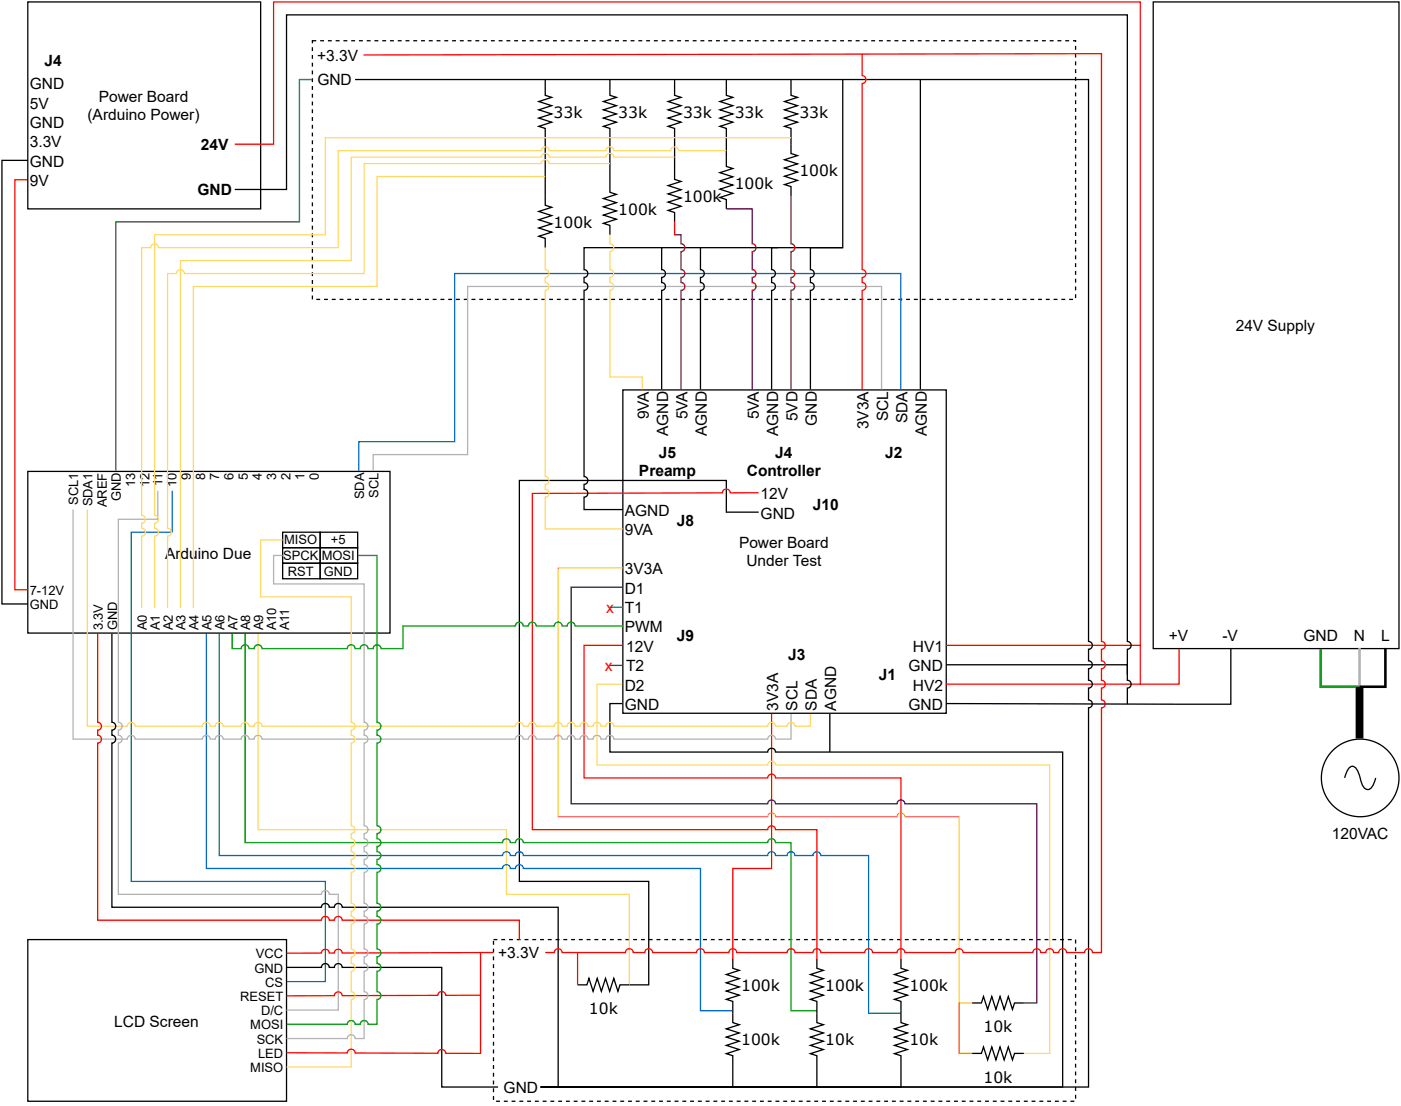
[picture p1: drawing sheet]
<svg xmlns="http://www.w3.org/2000/svg" width="275mm" height="217mm" viewBox="0 0 275 217" stroke-linecap="round" stroke-linejoin="round" font-family="sans-serif">
<path d="M122.2 76.5h63.4v63.4h-63.4z" fill="none" stroke="#000" stroke-width=".25"/>
<path d="M259.1 127.1v7.6h7.6" fill="none" stroke="#090" stroke-width=".51"/>
<path d="M119.6 119.1h2.6" fill="none" stroke="#06c" stroke-width=".25"/>
<path d="M96.8 184.4h114.2v31.7h-114.2z" fill="#fff"/>
<path d="M98.3 184.2h.8v.3h-.8zM99.9 184.2h.7v.3h-.7zM101.4 184.2h.7v.3h-.7zM102.9 184.2h.8v.3h-.8zM104.4 184.2h.8v.3h-.8zM105.9 184.2h.8v.3h-.8zM107.5 184.2h.7v.3h-.7zM109 184.2h.7v.3h-.7zM110.5 184.2h.8v.3h-.8zM112 184.2h.8v.3h-.8zM113.6 184.2h.7v.3h-.7zM115.1 184.2h.7v.3h-.7zM116.6 184.2h.8v.3h-.8zM118.1 184.2h.8v.3h-.8zM119.6 184.2h.8v.3h-.8zM121.2 184.2h.7v.3h-.7zM122.7 184.2h.8v.3h-.8zM124.2 184.2h.8v.3h-.8zM125.7 184.2h.8v.3h-.8zM127.3 184.2h.7v.3h-.7zM128.8 184.2h.7v.3h-.7zM130.3 184.2h.8v.3h-.8zM131.8 184.2h.8v.3h-.8zM133.3 184.2h.8v.3h-.8zM134.9 184.2h.7v.3h-.7zM136.4 184.2h.8v.3h-.8zM137.9 184.2h.8v.3h-.8zM139.4 184.2h.8v.3h-.8zM141 184.2h.7v.3h-.7zM142.5 184.2h.7v.3h-.7zM144 184.2h.8v.3h-.8zM145.5 184.2h.8v.3h-.8zM147 184.2h.8v.3h-.8zM148.6 184.2h.7v.3h-.7zM150.1 184.2h.8v.3h-.8zM151.6 184.2h.8v.3h-.8zM153.1 184.2h.8v.3h-.8zM154.7 184.2h.7v.3h-.7zM156.2 184.2h.7v.3h-.7zM157.7 184.2h.8v.3h-.8zM159.2 184.2h.8v.3h-.8zM160.8 184.2h.7v.3h-.7zM162.3 184.2h.7v.3h-.7zM163.8 184.2h.8v.3h-.8zM165.3 184.2h.8v.3h-.8zM166.8 184.2h.8v.3h-.8zM168.4 184.2h.7v.3h-.7zM169.9 184.2h.7v.3h-.7zM171.4 184.2h.8v.3h-.8zM172.9 184.2h.8v.3h-.8zM174.5 184.2h.7v.3h-.7zM176 184.2h.7v.3h-.7zM177.5 184.2h.8v.3h-.8zM179 184.2h.8v.3h-.8zM180.5 184.2h.8v.3h-.8zM182.1 184.2h.7v.3h-.7zM183.6 184.2h.8v.3h-.8zM185.1 184.2h.8v.3h-.8zM186.6 184.2h.8v.3h-.8zM188.2 184.2h.7v.3h-.7zM189.7 184.2h.7v.3h-.7zM191.2 184.2h.8v.3h-.8zM192.7 184.2h.8v.3h-.8zM194.2 184.2h.8v.3h-.8zM195.8 184.2h.7v.3h-.7zM197.3 184.2h.8v.3h-.8zM198.8 184.2h.8v.3h-.8zM200.3 184.2h.8v.3h-.8zM201.9 184.2h.7v.3h-.7zM203.4 184.2h.7v.3h-.7zM204.9 184.2h.8v.3h-.8zM206.4 184.2h.8v.3h-.8zM208 184.2h.7v.3h-.7zM209.5 184.2h.7v.3h-.7zM210.9 184.4h.2v.7h-.2zM210.9 185.9h.2v.7h-.2zM210.9 187.4h.2v.8h-.2zM210.9 188.9h.2v.8h-.2zM210.9 190.4h.2v.8h-.2zM210.9 192h.2v.7h-.2zM210.9 193.5h.2v.7h-.2zM210.9 195h.2v.8h-.2zM210.9 196.5h.2v.8h-.2zM210.9 198.1h.2v.7h-.2zM210.9 199.6h.2v.7h-.2zM210.9 201.1h.2v.8h-.2zM210.9 202.6h.2v.8h-.2zM210.9 204.1h.2v.8h-.2zM210.9 205.7h.2v.7h-.2zM210.9 207.2h.2v.8h-.2zM210.9 208.7h.2v.8h-.2zM210.9 210.2h.2v.8h-.2zM210.9 211.8h.2v.7h-.2zM210.9 213.3h.2v.7h-.2zM210.9 214.8h.2v.8h-.2zM210 215.9h.7v.3h-.7zM208.5 215.9h.7v.3h-.7zM206.9 215.9h.8v.3h-.8zM205.4 215.9h.8v.3h-.8zM203.9 215.9h.8v.3h-.8zM202.4 215.9h.7v.3h-.7zM200.8 215.9h.8v.3h-.8zM199.3 215.9h.8v.3h-.8zM197.8 215.9h.8v.3h-.8zM196.3 215.9h.7v.3h-.7zM194.8 215.9h.7v.3h-.7zM193.2 215.9h.8v.3h-.8zM191.7 215.9h.8v.3h-.8zM190.2 215.9h.7v.3h-.7zM188.7 215.9h.7v.3h-.7zM187.1 215.9h.8v.3h-.8zM185.6 215.9h.8v.3h-.8zM184.1 215.9h.8v.3h-.8zM182.6 215.9h.7v.3h-.7zM181.1 215.9h.7v.3h-.7zM179.5 215.9h.8v.3h-.8zM178 215.9h.8v.3h-.8zM176.5 215.9h.7v.3h-.7zM175 215.9h.7v.3h-.7zM173.4 215.9h.8v.3h-.8zM171.9 215.9h.8v.3h-.8zM170.4 215.9h.8v.3h-.8zM168.9 215.9h.7v.3h-.7zM167.3 215.9h.8v.3h-.8zM165.8 215.9h.8v.3h-.8zM164.3 215.9h.8v.3h-.8zM162.8 215.9h.7v.3h-.7zM161.3 215.9h.7v.3h-.7zM159.7 215.9h.8v.3h-.8zM158.2 215.9h.8v.3h-.8zM156.7 215.9h.8v.3h-.8zM155.2 215.9h.7v.3h-.7zM153.6 215.9h.8v.3h-.8zM152.1 215.9h.8v.3h-.8zM150.6 215.9h.8v.3h-.8zM149.1 215.9h.7v.3h-.7zM147.6 215.9h.7v.3h-.7zM146 215.9h.8v.3h-.8zM144.5 215.9h.8v.3h-.8zM143 215.9h.8v.3h-.8zM141.5 215.9h.7v.3h-.7zM139.9 215.9h.8v.3h-.8zM138.4 215.9h.8v.3h-.8zM136.9 215.9h.8v.3h-.8zM135.4 215.9h.7v.3h-.7zM133.9 215.9h.7v.3h-.7zM132.3 215.9h.8v.3h-.8zM130.8 215.9h.8v.3h-.8zM129.3 215.9h.7v.3h-.7zM127.8 215.9h.7v.3h-.7zM126.2 215.9h.8v.3h-.8zM124.7 215.9h.8v.3h-.8zM123.2 215.9h.8v.3h-.8zM121.7 215.9h.7v.3h-.7zM120.2 215.9h.7v.3h-.7zM118.6 215.9h.8v.3h-.8zM117.1 215.9h.8v.3h-.8zM115.6 215.9h.7v.3h-.7zM114.1 215.9h.7v.3h-.7zM112.5 215.9h.8v.3h-.8zM111 215.9h.8v.3h-.8zM109.5 215.9h.8v.3h-.8zM108 215.9h.7v.3h-.7zM106.4 215.9h.8v.3h-.8zM104.9 215.9h.8v.3h-.8zM103.4 215.9h.8v.3h-.8zM101.9 215.9h.7v.3h-.7zM100.4 215.9h.7v.3h-.7zM98.8 215.9h.8v.3h-.8zM97.3 215.9h.8v.3h-.8zM96.7 215.1h.2v.7h-.2zM96.7 213.5h.2v.8h-.2zM96.7 212h.2v.8h-.2zM96.7 210.5h.2v.7h-.2zM96.7 209h.2v.7h-.2zM96.7 207.4h.2v.8h-.2zM96.7 205.9h.2v.8h-.2zM96.7 204.4h.2v.8h-.2zM96.7 202.9h.2v.7h-.2zM96.7 201.4h.2v.7h-.2zM96.7 199.8h.2v.8h-.2zM96.7 198.3h.2v.8h-.2zM96.7 196.8h.2v.7h-.2zM96.7 195.3h.2v.7h-.2zM96.7 193.7h.2v.8h-.2zM96.7 192.2h.2v.8h-.2zM96.7 190.7h.2v.8h-.2zM96.7 189.2h.2v.7h-.2zM96.7 187.6h.2v.8h-.2zM96.7 186.1h.2v.8h-.2zM96.7 184.6h.2v.8h-.2zM96.8 184.2h.8v.3h-.8z" fill="#000"/>
<path d="M148.8 100.5h-6.3v-6.2h-40.6v78.6h25.4v20.3h-3.8M162.8 140.1v7.5" fill="none" stroke="#000" stroke-width=".25"/>
<path d="M148.8 96.7h-5.6a.76 .76 0 0 0-.7-.7 .76 .76 0 0 0-.8 .7l-37.3 .1v66h46.2a.76 .76 0 0 1 .8-.8 .76 .76 0 0 1 .7 .8h8.1v25.4M122.3 126.6h-7.7v26h36a.76 .76 0 0 1 .8-.7 .76 .76 0 0 1 .7 .7h24.6v35.6M151.4 140.1v30.3h-7.6v17.8" fill="none" stroke="#f00" stroke-width=".25"/>
<path d="M50.6 124.3v38.5h48.7v12.7h24.2v17.7" fill="none" stroke="#ffd966" stroke-width=".25"/>
<path d="M48.1 124.3v41h50.5a.76 .76 0 0 1 .7-.7 .76 .76 0 0 1 .8 .7h1a.76 .76 0 0 1 .8-.7 .76 .76 0 0 1 .7 .7h48a.76 .76 0 0 1 .8-.7 .76 .76 0 0 1 .7 .7h3.1v33h5" fill="none" stroke="#090" stroke-width=".25"/>
<path d="M40.5 124.3v46.1h58.1a.76 .76 0 0 1 .7-.7 .76 .76 0 0 1 .8 .7h1a.76 .76 0 0 1 .8-.7 .76 .76 0 0 1 .7 .7h34.8v27.9h6.4M43 124.3v43.6h55.6a.76 .76 0 0 1 .7-.8 .76 .76 0 0 1 .8 .8h1a.76 .76 0 0 1 .8-.8 .76 .76 0 0 1 .7 .8h48a.76 .76 0 0 1 .8-.8 .76 .76 0 0 1 .7 .8h2.3a.76 .76 0 0 1 .8-.8 .76 .76 0 0 1 .7 .8h3.6a.76 .76 0 0 1 .7-.8 .76 .76 0 0 1 .8 .8h9.4v30.9h6.3" fill="none" stroke="#06c" stroke-width=".25"/>
<path d="M122.2 115.2h-10.2v42.5h38.6a.76 .76 0 0 1 .8-.7 .76 .76 0 0 1 .7 .7h23.9a.76 .76 0 0 1 .7-.7 .76 .76 0 0 1 .8 .7h25.9v39.1h-2.6" fill="none" stroke="#306" stroke-width=".25"/>
<path d="M122.2 111.4h-12.7v48.8h41.1a.76 .76 0 0 1 .8-.7 .76 .76 0 0 1 .7 .7h23.9a.76 .76 0 0 1 .7-.7 .76 .76 0 0 1 .8 .7h10.7v46.5h2.5" fill="none" stroke="#f93" stroke-width=".25"/>
<path d="M5.5 92.5h71v31.7h-71z" fill="#fff"/>
<path d="M5.5 92.5h71v31.7h-71z" fill="none" stroke="#000" stroke-width=".25"/>
<path d="M122.1 134.2h-5v15.9h33.5a.76 .76 0 0 1 .8-.7 .76 .76 0 0 1 .7 .7h53.8v56.6h-5.1" fill="none" stroke="#ffd966" stroke-width=".25"/>
<path d="M33.7 96.3v8.1h-7.9v68.5h38v19.7h-7.6" fill="none" stroke="#06c" stroke-width=".25"/>
<path d="M5.5 35.3h-2.6v80.4h2.6M185.6 126.6h38.1v7.8M231.3 127.3v6.9h-45.7" fill="none" stroke="#f00" stroke-width=".25"/>
<path d="M226.2 .4h48.2v126.9h-48.2z" fill="#fff"/>
<path d="M226.2 .4h48.2v126.9h-48.2z" fill="none" stroke="#000" stroke-width=".25"/>
<circle cx="266.8" cy="152.6" r="7.6" fill="#fff"/>
<g fill="none" stroke="#000" stroke-width=".25">
<path d="M241.4 127.3v10.9l-55.8-.2M263.8 152.6l.2-.7a2.02 2.02 0 0 1 1.3-1.6 1.7 1.7 0 0 1 1.3 1.6l.2 .7a3.1 3.1 0 0 0 1.2 2.3 1.11 1.11 0 0 0 1.4-1l.5-1.3"/>
<circle cx="266.8" cy="152.6" r="7.6"/>
</g>
<path d="M266.7 127.1v7.6" fill="none" stroke="#b3b3b3" stroke-width=".51"/>
<path d="M271.8 127.1v7.6h-5.1" fill="none" stroke="#000" stroke-width=".51"/>
<path d="M5.5 184.4h50.7v31.7h-50.7z" fill="#fff"/>
<path d="M122.1 138h-2.5v9.6h31a.76 .76 0 0 1 .8-.8 .76 .76 0 0 1 .7 .8h56.4v65.7h-102.4M5.5 184.4h50.7v31.7h-50.7z" fill="none" stroke="#000" stroke-width=".25"/>
<path d="M266.7 134.7v10.2" fill="none" stroke="#000" stroke-width="1.5" stroke-linecap="butt"/>
<path d="M5.5 .4h45.6v40.6h-45.6z" fill="#fff"/>
<path d="M5.5 .4h45.6v40.6h-45.6zM5.5 31.5h-5.1v87h5.1M46.1 37.2h10.1v-34.3h164.9v123a.76 .76 0 0 1 .8 .7 .76 .76 0 0 1-.8 .8v6.1a.76 .76 0 0 1 .8 .7 .76 .76 0 0 1-.8 .8v3.2M55.4 104.4h7.4v3.1h-7.4zM55.4 107.5h7.4v3h-7.4zM55.4 110.5h7.4v3.1h-7.4zM62.8 107.5h7.4v3h-7.4zM62.8 104.4h7.4v3.1h-7.4zM62.8 110.5h7.4v3.1h-7.4zM21.9 124.3v17.4a.76 .76 0 0 1 .8 .8 .76 .76 0 0 1-.8 .7v1.1a.76 .76 0 0 1 .8 .7 .76 .76 0 0 1-.8 .8v32.2h41.2a.76 .76 0 0 1 .7-.7 .76 .76 0 0 1 .8 .7h1a.76 .76 0 0 1 .8-.7 .76 .76 0 0 1 .7 .7h42.4v35.3h-3.4h37.7v-6.2l-1.3-.4 2.5-.8-2.5-.8 2.5-.8-2.5-.8 2.5-.8-2.5-.8 2.5-.9-1.2-.4v-4.1l-1.3-.4 2.5-.8-2.5-.8 2.5-.9-2.5-.8 2.5-.8-2.5-.8 2.5-.8-1.2-.4v-1.8M185.6 130.4h35.5v1.9M56.2 189.8h6.9a.76 .76 0 0 1 .7-.7 .76 .76 0 0 1 .8 .7h1a.76 .76 0 0 1 .8-.7 .76 .76 0 0 1 .7 .7h19.6v23.5h11" fill="none" stroke="#000" stroke-width=".25"/>
<path d="M46.1 28.3h7.6v-27.9h170v126.3M19.2 124.3v17.4a.76 .76 0 0 1 .7 .8 .76 .76 0 0 1-.7 .7v1.1a.76 .76 0 0 1 .7 .7 .76 .76 0 0 1-.7 .8v34.7h43.9a.76 .76 0 0 1 .7-.7 .76 .76 0 0 1 .8 .7h1a.76 .76 0 0 1 .8-.7 .76 .76 0 0 1 .7 .7h34.8v3.9M94.3 195.3h-6.9a.76 .76 0 0 0-.7-.8 .76 .76 0 0 0-.8 .8l-18.8 .1a.76 .76 0 0 0-.7-.8 .76 .76 0 0 0-.8 .8h-9.4M94.3 186.9v19.8h-6.9a.76 .76 0 0 0-.7-.8 .76 .76 0 0 0-.8 .8l-16.2-.1a.76 .76 0 0 0-.8-.7 .76 .76 0 0 0-.8 .7h-11.9M96.8 186.9l-29.7 .1a.76 .76 0 0 0-.7-.8 .76 .76 0 0 0-.8 .8h-1a.76 .76 0 0 0-.8-.7 .76 .76 0 0 0-.7 .7h-6.9" fill="none" stroke="#f00" stroke-width=".25"/>
<path d="M14.3 100v45h10.7a.76 .76 0 0 1 .8-.7 .76 .76 0 0 1 .7 .7h13.2a.76 .76 0 0 1 .8-.7 .76 .76 0 0 1 .7 .7h1a.76 .76 0 0 1 .8-.7 .76 .76 0 0 1 .8 .7h3.5a.76 .76 0 0 1 .8-.7 .76 .76 0 0 1 .7 .7h1.1a.76 .76 0 0 1 .7-.7 .76 .76 0 0 1 .8 .7h49.7a.76 .76 0 0 1 .8-.7 .76 .76 0 0 1 .7 .7h1.1a.76 .76 0 0 1 .7-.7 .76 .76 0 0 1 .8 .7h3.5a.76 .76 0 0 1 .8-.7 .76 .76 0 0 1 .8 .7h1a.76 .76 0 0 1 .7-.7 .76 .76 0 0 1 .8 .7h1a.76 .76 0 0 1 .8-.7 .76 .76 0 0 1 .7 .7h1a.76 .76 0 0 1 .8-.7 .76 .76 0 0 1 .8 .7h1a.76 .76 0 0 1 .7-.7 .76 .76 0 0 1 .8 .7h30.2a.76 .76 0 0 1 .8-.7 .76 .76 0 0 1 .7 .7h3.1v-4.9M31 96.3v5.6h-7.8v39.8a.76 .76 0 0 1 .8 .8 .76 .76 0 0 1-.8 .7v1.1a.76 .76 0 0 1 .8 .7 .76 .76 0 0 1-.8 .8v29.7h39.9a.76 .76 0 0 1 .7-.8 .76 .76 0 0 1 .8 .8h1.8v22.7h-10.2M55.4 109h-1.7v5.6h17.7v27.1a.76 .76 0 0 1 .8 .8 .76 .76 0 0 1-.8 .7v1.1a.76 .76 0 0 1 .8 .7 .76 .76 0 0 1-.8 .8v16.2a.76 .76 0 0 1 .8 .8 .76 .76 0 0 1-.8 .7v1.1a.76 .76 0 0 1 .8 .7 .76 .76 0 0 1-.8 .8v1a.76 .76 0 0 1 .8 .8 .76 .76 0 0 1-.8 .7v1a.76 .76 0 0 1 .8 .8 .76 .76 0 0 1-.8 .8v6a.76 .76 0 0 1 .8 .8 .76 .76 0 0 1-.8 .8v1a.76 .76 0 0 1 .8 .7 .76 .76 0 0 1-.8 .8v4.9a.76 .76 0 0 1 .8 .8 .76 .76 0 0 1-.8 .7v1.3a.76 .76 0 0 1 .8 .8 .76 .76 0 0 1-.8 .8v4a.76 .76 0 0 1 .8 .7 .76 .76 0 0 1-.8 .8v7.7h-1.7a.76 .76 0 0 0-.8-.8 .76 .76 0 0 0-.8 .8h-11.9" fill="none" stroke="#b3b3b3" stroke-width=".25"/>
<path d="M17.1 100v42.5h7.9a.76 .76 0 0 1 .8-.8 .76 .76 0 0 1 .7 .8h13.2a.76 .76 0 0 1 .8-.8 .76 .76 0 0 1 .7 .8h1a.76 .76 0 0 1 .8-.8 .76 .76 0 0 1 .8 .8h3.5a.76 .76 0 0 1 .8-.8 .76 .76 0 0 1 .7 .8h1.1a.76 .76 0 0 1 .7-.8 .76 .76 0 0 1 .8 .8h49.7a.76 .76 0 0 1 .8-.8 .76 .76 0 0 1 .7 .8h1.1a.76 .76 0 0 1 .7-.8 .76 .76 0 0 1 .8 .8h3.5a.76 .76 0 0 1 .8-.8 .76 .76 0 0 1 .8 .8h1a.76 .76 0 0 1 .7-.8 .76 .76 0 0 1 .8 .8h1a.76 .76 0 0 1 .8-.8 .76 .76 0 0 1 .7 .8h1a.76 .76 0 0 1 .8-.8 .76 .76 0 0 1 .8 .8h1a.76 .76 0 0 1 .7-.8 .76 .76 0 0 1 .8 .8h30.2a.76 .76 0 0 1 .8-.8 .76 .76 0 0 1 .7 .8h2.3a.76 .76 0 0 1 .8-.8 .76 .76 0 0 1 .7 .8h3.1v-2.4M55.4 105.9h-4.3v11.2h17.8v24.6a.76 .76 0 0 1 .7 .8 .76 .76 0 0 1-.7 .7v1.1a.76 .76 0 0 1 .7 .7 .76 .76 0 0 1-.7 .8v16.2a.76 .76 0 0 1 .7 .8 .76 .76 0 0 1-.7 .7v1.1a.76 .76 0 0 1 .7 .7 .76 .76 0 0 1-.7 .8v1a.76 .76 0 0 1 .7 .8 .76 .76 0 0 1-.7 .7v1a.76 .76 0 0 1 .7 .8 .76 .76 0 0 1-.7 .8v6a.76 .76 0 0 1 .7 .8 .76 .76 0 0 1-.7 .8v1a.76 .76 0 0 1 .7 .7 .76 .76 0 0 1-.7 .8v4.9a.76 .76 0 0 1 .7 .8 .76 .76 0 0 1-.7 .7v1.3a.76 .76 0 0 1 .7 .8 .76 .76 0 0 1-.7 .8v4a.76 .76 0 0 1 .7 .7 .76 .76 0 0 1-.7 .8v13.2h-12.7" fill="none" stroke="#ffd966" stroke-width=".25"/>
<path d="M70.2 109h3.8v32.7a.76 .76 0 0 1 .7 .8 .76 .76 0 0 1-.7 .7v1.1a.76 .76 0 0 1 .7 .7 .76 .76 0 0 1-.7 .8v16.2a.76 .76 0 0 1 .7 .8 .76 .76 0 0 1-.7 .7v1.1a.76 .76 0 0 1 .7 .7 .76 .76 0 0 1-.7 .8v1a.76 .76 0 0 1 .7 .8 .76 .76 0 0 1-.7 .7v1a.76 .76 0 0 1 .7 .8 .76 .76 0 0 1-.7 .8v6a.76 .76 0 0 1 .7 .8 .76 .76 0 0 1-.7 .8v1a.76 .76 0 0 1 .7 .7 .76 .76 0 0 1-.7 .8v4.9a.76 .76 0 0 1 .7 .8 .76 .76 0 0 1-.7 .7v1.3a.76 .76 0 0 1 .7 .8 .76 .76 0 0 1-.7 .8v4a.76 .76 0 0 1 .7 .7 .76 .76 0 0 1-.7 .8v4.9h-1.8a.76 .76 0 0 0-.8-.8 .76 .76 0 0 0-.7 .8h-1a.76 .76 0 0 0-.8-.8 .76 .76 0 0 0-.8 .8h-11.9" fill="none" stroke="#090" stroke-width=".25"/>
<path d="M61.3 8h149.7v50.7h-149.7z" fill="#fff"/>
<path d="M62.8 7.9h.8v.2h-.8zM64.3 7.9h.8v.2h-.8zM65.8 7.9h.8v.2h-.8zM67.4 7.9h.7v.2h-.7zM68.9 7.9h.8v.2h-.8zM70.4 7.9h.8v.2h-.8zM71.9 7.9h.8v.2h-.8zM73.5 7.9h.7v.2h-.7zM75 7.9h.7v.2h-.7zM76.5 7.9h.8v.2h-.8zM78 7.9h.8v.2h-.8zM79.6 7.9h.7v.2h-.7zM81.1 7.9h.7v.2h-.7zM82.6 7.9h.8v.2h-.8zM84.1 7.9h.8v.2h-.8zM85.6 7.9h.8v.2h-.8zM87.2 7.9h.7v.2h-.7zM88.7 7.9h.7v.2h-.7zM90.2 7.9h.8v.2h-.8zM91.7 7.9h.8v.2h-.8zM93.3 7.9h.7v.2h-.7zM94.8 7.9h.7v.2h-.7zM96.3 7.9h.8v.2h-.8zM97.8 7.9h.8v.2h-.8zM99.3 7.9h.8v.2h-.8zM100.9 7.9h.7v.2h-.7zM102.4 7.9h.8v.2h-.8zM103.9 7.9h.8v.2h-.8zM105.4 7.9h.8v.2h-.8zM107 7.9h.7v.2h-.7zM108.5 7.9h.7v.2h-.7zM110 7.9h.8v.2h-.8zM111.5 7.9h.8v.2h-.8zM113 7.9h.8v.2h-.8zM114.6 7.9h.7v.2h-.7zM116.1 7.9h.8v.2h-.8zM117.6 7.9h.8v.2h-.8zM119.1 7.9h.8v.2h-.8zM120.7 7.9h.7v.2h-.7zM122.2 7.9h.7v.2h-.7zM123.7 7.9h.8v.2h-.8zM125.2 7.9h.8v.2h-.8zM126.7 7.9h.8v.2h-.8zM128.3 7.9h.7v.2h-.7zM129.8 7.9h.8v.2h-.8zM131.3 7.9h.8v.2h-.8zM132.8 7.9h.8v.2h-.8zM134.4 7.9h.7v.2h-.7zM135.9 7.9h.7v.2h-.7zM137.4 7.9h.8v.2h-.8zM138.9 7.9h.8v.2h-.8zM140.5 7.9h.7v.2h-.7zM142 7.9h.7v.2h-.7zM143.5 7.9h.8v.2h-.8zM145 7.9h.8v.2h-.8zM146.5 7.9h.8v.2h-.8zM148.1 7.9h.7v.2h-.7zM149.6 7.9h.7v.2h-.7zM151.1 7.9h.8v.2h-.8zM152.6 7.9h.8v.2h-.8zM154.2 7.9h.7v.2h-.7zM155.7 7.9h.7v.2h-.7zM157.2 7.9h.8v.2h-.8zM158.7 7.9h.8v.2h-.8zM160.2 7.9h.8v.2h-.8zM161.8 7.9h.7v.2h-.7zM163.3 7.9h.8v.2h-.8zM164.8 7.9h.8v.2h-.8zM166.3 7.9h.8v.2h-.8zM167.9 7.9h.7v.2h-.7zM169.4 7.9h.7v.2h-.7zM170.9 7.9h.8v.2h-.8zM172.4 7.9h.8v.2h-.8zM173.9 7.9h.8v.2h-.8zM175.5 7.9h.7v.2h-.7zM177 7.9h.8v.2h-.8zM178.5 7.9h.8v.2h-.8zM180 7.9h.8v.2h-.8zM181.6 7.9h.7v.2h-.7zM183.1 7.9h.7v.2h-.7zM184.6 7.9h.8v.2h-.8zM186.1 7.9h.8v.2h-.8zM187.6 7.9h.8v.2h-.8zM189.2 7.9h.7v.2h-.7zM190.7 7.9h.8v.2h-.8zM192.2 7.9h.8v.2h-.8zM193.7 7.9h.8v.2h-.8zM195.3 7.9h.7v.2h-.7zM196.8 7.9h.7v.2h-.7zM198.3 7.9h.8v.2h-.8zM199.8 7.9h.8v.2h-.8zM201.4 7.9h.7v.2h-.7zM202.9 7.9h.7v.2h-.7zM204.4 7.9h.8v.2h-.8zM205.9 7.9h.8v.2h-.8zM207.4 7.9h.8v.2h-.8zM209 7.9h.7v.2h-.7zM210.5 7.9h.6v.3h-.2v-.2h.1v.1h-.5zM210.9 9h.2v.8h-.2zM210.9 10.5h.2v.8h-.2zM210.9 12.1h.2v.7h-.2zM210.9 13.6h.2v.7h-.2zM210.9 15.1h.2v.8h-.2zM210.9 16.6h.2v.8h-.2zM210.9 18.1h.2v.8h-.2zM210.9 19.7h.2v.7h-.2zM210.9 21.2h.2v.7h-.2zM210.9 22.7h.2v.8h-.2zM210.9 24.2h.2v.8h-.2zM210.9 25.8h.2v.7h-.2zM210.9 27.3h.2v.7h-.2zM210.9 28.8h.2v.8h-.2zM210.9 30.3h.2v.8h-.2zM210.9 31.8h.2v.8h-.2zM210.9 33.4h.2v.7h-.2zM210.9 34.9h.2v.8h-.2zM210.9 36.4h.2v.8h-.2zM210.9 37.9h.2v.8h-.2zM210.9 39.5h.2v.7h-.2zM210.9 41h.2v.7h-.2zM210.9 42.5h.2v.8h-.2zM210.9 44h.2v.8h-.2zM210.9 45.5h.2v.8h-.2zM210.9 47.1h.2v.7h-.2zM210.9 48.6h.2v.8h-.2zM210.9 50.1h.2v.8h-.2zM210.9 51.6h.2v.8h-.2zM210.9 53.2h.2v.7h-.2zM210.9 54.7h.2v.7h-.2zM210.9 56.2h.2v.8h-.2zM210.9 57.7h.2v.8h-.2zM209.7 58.6h.8v.3h-.8zM208.2 58.6h.8v.3h-.8zM206.7 58.6h.7v.3h-.7zM205.2 58.6h.7v.3h-.7zM203.6 58.6h.8v.3h-.8zM202.1 58.6h.8v.3h-.8zM200.6 58.6h.8v.3h-.8zM199.1 58.6h.7v.3h-.7zM197.5 58.6h.8v.3h-.8zM196 58.6h.8v.3h-.8zM194.5 58.6h.8v.3h-.8zM193 58.6h.7v.3h-.7zM191.5 58.6h.7v.3h-.7zM189.9 58.6h.8v.3h-.8zM188.4 58.6h.8v.3h-.8zM186.9 58.6h.7v.3h-.7zM185.4 58.6h.7v.3h-.7zM183.8 58.6h.8v.3h-.8zM182.3 58.6h.8v.3h-.8zM180.8 58.6h.8v.3h-.8zM179.3 58.6h.7v.3h-.7zM177.8 58.6h.7v.3h-.7zM176.2 58.6h.8v.3h-.8zM174.7 58.6h.8v.3h-.8zM173.2 58.6h.7v.3h-.7zM171.7 58.6h.7v.3h-.7zM170.1 58.6h.8v.3h-.8zM168.6 58.6h.8v.3h-.8zM167.1 58.6h.8v.3h-.8zM165.6 58.6h.7v.3h-.7zM164.1 58.6h.7v.3h-.7zM162.5 58.6h.8v.3h-.8zM161 58.6h.8v.3h-.8zM159.5 58.6h.7v.3h-.7zM158 58.6h.7v.3h-.7zM156.4 58.6h.8v.3h-.8zM154.9 58.6h.8v.3h-.8zM153.4 58.6h.8v.3h-.8zM151.9 58.6h.7v.3h-.7zM150.3 58.6h.8v.3h-.8zM148.8 58.6h.8v.3h-.8zM147.3 58.6h.8v.3h-.8zM145.8 58.6h.7v.3h-.7zM144.3 58.6h.7v.3h-.7zM142.7 58.6h.8v.3h-.8zM141.2 58.6h.8v.3h-.8zM139.7 58.6h.8v.3h-.8zM138.2 58.6h.7v.3h-.7zM136.6 58.6h.8v.3h-.8zM135.1 58.6h.8v.3h-.8zM133.6 58.6h.8v.3h-.8zM132.1 58.6h.7v.3h-.7zM130.6 58.6h.7v.3h-.7zM129 58.6h.8v.3h-.8zM127.5 58.6h.8v.3h-.8zM126 58.6h.7v.3h-.7zM124.5 58.6h.7v.3h-.7zM122.9 58.6h.8v.3h-.8zM121.4 58.6h.8v.3h-.8zM119.9 58.6h.8v.3h-.8zM118.4 58.6h.7v.3h-.7zM116.9 58.6h.7v.3h-.7zM115.3 58.6h.8v.3h-.8zM113.8 58.6h.8v.3h-.8zM112.3 58.6h.7v.3h-.7zM110.8 58.6h.7v.3h-.7zM109.2 58.6h.8v.3h-.8zM107.7 58.6h.8v.3h-.8zM106.2 58.6h.8v.3h-.8zM104.7 58.6h.7v.3h-.7zM103.2 58.6h.7v.3h-.7zM101.6 58.6h.8v.3h-.8zM100.1 58.6h.8v.3h-.8zM98.6 58.6h.7v.3h-.7zM97.1 58.6h.7v.3h-.7zM95.5 58.6h.8v.3h-.8zM94 58.6h.8v.3h-.8zM92.5 58.6h.8v.3h-.8zM91 58.6h.7v.3h-.7zM89.4 58.6h.8v.3h-.8zM87.9 58.6h.8v.3h-.8zM86.4 58.6h.8v.3h-.8zM84.9 58.6h.7v.3h-.7zM83.4 58.6h.7v.3h-.7zM81.8 58.6h.8v.3h-.8zM80.3 58.6h.8v.3h-.8zM78.8 58.6h.8v.3h-.8zM77.3 58.6h.7v.3h-.7zM75.7 58.6h.8v.3h-.8zM74.2 58.6h.8v.3h-.8zM72.7 58.6h.8v.3h-.8zM71.2 58.6h.7v.3h-.7zM69.7 58.6h.7v.3h-.7zM68.1 58.6h.8v.3h-.8zM66.6 58.6h.8v.3h-.8zM65.1 58.6h.7v.3h-.7zM63.6 58.6h.7v.3h-.7zM62 58.6h.8v.3h-.8zM61.2 58h.2v.7h-.2zM61.2 56.5h.2v.7h-.2zM61.2 54.9h.2v.8h-.2zM61.2 53.4h.2v.8h-.2zM61.2 51.9h.2v.8h-.2zM61.2 50.4h.2v.7h-.2zM61.2 48.8h.2v.8h-.2zM61.2 47.3h.2v.8h-.2zM61.2 45.8h.2v.8h-.2zM61.2 44.3h.2v.7h-.2zM61.2 42.8h.2v.7h-.2zM61.2 41.2h.2v.8h-.2zM61.2 39.7h.2v.8h-.2zM61.2 38.2h.2v.8h-.2zM61.2 36.7h.2v.7h-.2zM61.2 35.1h.2v.8h-.2zM61.2 33.6h.2v.8h-.2zM61.2 32.1h.2v.8h-.2zM61.2 30.6h.2v.7h-.2zM61.2 29.1h.2v.7h-.2zM61.2 27.5h.2v.8h-.2zM61.2 26h.2v.8h-.2zM61.2 24.5h.2v.7h-.2zM61.2 23h.2v.7h-.2zM61.2 21.4h.2v.8h-.2zM61.2 19.9h.2v.8h-.2zM61.2 18.4h.2v.8h-.2zM61.2 16.9h.2v.7h-.2zM61.2 15.4h.2v.7h-.2zM61.2 13.8h.2v.8h-.2zM61.2 12.3h.2v.8h-.2zM61.2 10.8h.2v.7h-.2zM61.2 9.3h.2v.7h-.2zM61.2 7.9h.8v.2h-.7v-.1h.1v.5h-.2z" fill="#000"/>
<path d="M172.9 76.4v-20.2h-81.2v33h-18.5v3.2" fill="none" stroke="#b3b3b3" stroke-width=".25"/>
<path d="M176.7 76.4v-22.7h-87.5v33h-18.8v5.7" fill="none" stroke="#06c" stroke-width=".25"/>
<path d="M61.3 15.6h-2.6v27.9h-36v48.9M122.2 122.8h-9.4a.76 .76 0 0 0-.8-.7 .76 .76 0 0 0-.7 .7h-1a.76 .76 0 0 0-.8-.7 .76 .76 0 0 0-.8 .7h-3.5a.76 .76 0 0 0-.8-.7 .76 .76 0 0 0-.7 .7h-1.1a.76 .76 0 0 0-.7-.7 .76 .76 0 0 0-.8 .7h-22.1v4.5h-4.3a.76 .76 0 0 0-.7-.8 .76 .76 0 0 0-.8 .8h-1a.76 .76 0 0 0-.8-.8 .76 .76 0 0 0-.7 .8h-1a.76 .76 0 0 0-.8-.8 .76 .76 0 0 0-.8 .8h-16.7a.76 .76 0 0 0-.8-.8 .76 .76 0 0 0-.7 .8h-1.1a.76 .76 0 0 0-.7-.8 .76 .76 0 0 0-.8 .8h-1.8v-3" fill="none" stroke="#090" stroke-width=".25"/>
<g fill="none" stroke="#000" stroke-width=".25">
<path d="M69.7 15.6h143.8v110.3a.76 .76 0 0 1 .8 .7 .76 .76 0 0 1-.8 .8v2.3a.76 .76 0 0 1 .8 .7 .76 .76 0 0 1-.8 .8v2.3a.76 .76 0 0 1 .8 .7 .76 .76 0 0 1-.8 .8v2.3a.76 .76 0 0 1 .8 .8 .76 .76 0 0 1-.8 .8v74.4h-107.4M107 15.6v3.1l1.2 .4-2.5 .8 2.5 .8-2.5 .8 2.5 .9-2.5 .8 2.5 .8-2.5 .8 1.3 .4v15.1l1.2 .4-2.5 .8 2.5 .8-2.5 .8 2.5 .8-2.5 .8 2.5 .8-2.5 .9 1.3 .4v1.8M119.6 15.6v3.1l1.3 .4-2.5 .8 2.5 .8-2.5 .8 2.5 .9-2.5 .8 2.5 .8-2.5 .8 1.2 .4v12.5l1.3 .4-2.5 .9 2.5 .8-2.5 .8 2.5 .8-2.5 .8 2.5 .8-2.5 .8 1.2 .4v1.9M132.3 15.6v3.1l1.3 .4-2.5 .8 2.5 .8-2.5 .8 2.5 .9-2.5 .8 2.5 .8-2.5 .8 1.2 .4v10l1.3 .4-2.5 .8 2.5 .8-2.5 .8 2.5 .8-2.5 .9 2.5 .8-2.5 .8 1.2 .4v1.8M142.5 15.6v3.1l1.3 .4-2.6 .8 2.6 .8-2.6 .8 2.6 .9-2.6 .8 2.6 .8-2.6 .8 1.3 .4v7.5l1.3 .4-2.6 .8 2.6 .8-2.6 .8 2.6 .8-2.6 .8 2.6 .8-2.6 .8 1.3 .5v1.8M155.2 15.6v3.1l1.2 .4-2.5 .8 2.5 .8-2.5 .8 2.5 .9-2.5 .8 2.5 .8-2.5 .8 1.3 .4v4.9l1.2 .4-2.5 .8 2.5 .9-2.5 .8 2.5 .8-2.5 .8 2.5 .8-2.5 .8 1.3 .4v1.8M165.3 15.6v33h-6.3v4.3a.76 .76 0 0 1 .7 .8 .76 .76 0 0 1-.7 .7v1a.76 .76 0 0 1 .7 .8 .76 .76 0 0 1-.7 .8v19.4M180.5 15.6v60.8M129.8 48.6h-15.2v4.3a.76 .76 0 0 1 .7 .8 .76 .76 0 0 1-.7 .7v1a.76 .76 0 0 1 .7 .8 .76 .76 0 0 1-.7 .8v36.5a.76 .76 0 0 1 .7 .8 .76 .76 0 0 1-.7 .7v1a.76 .76 0 0 1 .7 .8 .76 .76 0 0 1-.7 .7v2.5h7.6M137.4 48.6h-7.6v4.3a.76 .76 0 0 1 .7 .8 .76 .76 0 0 1-.7 .7v1a.76 .76 0 0 1 .7 .8 .76 .76 0 0 1-.7 .8v19.4M152.6 48.6h-15.2v4.3a.76 .76 0 0 1 .7 .8 .76 .76 0 0 1-.7 .7v1a.76 .76 0 0 1 .7 .8 .76 .76 0 0 1-.7 .8v19.4M165.3 48.6h-13.9v4.3a.76 .76 0 0 1 .7 .8 .76 .76 0 0 1-.7 .7v1a.76 .76 0 0 1 .7 .8 .76 .76 0 0 1-.7 .8v19.4"/>
<path d="M113.3 193.2h1.8l.4-1.2 .8 2.5 .9-2.5 .8 2.5 .8-2.5 .8 2.5 .8-2.5 .8 2.5 .4-1.3h1.9M160.2 188.2v1.8l1.3 .4-2.5 .8 2.5 .8-2.5 .8 2.5 .8-2.5 .9 2.5 .8-2.5 .8 1.2 .4v4.1l1.3 .4-2.5 .9 2.5 .8-2.5 .8 2.5 .8-2.5 .8 2.5 .8-2.5 .8 1.2 .4v6.2h-54.1M176.7 188.2v1.8l1.3 .4-2.5 .8 2.5 .8-2.5 .8 2.5 .8-2.5 .9 2.5 .8-2.5 .8 1.2 .4v4.1l1.3 .4-2.5 .9 2.5 .8-2.5 .8 2.5 .8-2.5 .8 2.5 .8-2.5 .8 1.2 .4v6.2h-70.6M190.7 196.8h1.8l.4-1.3 .8 2.6 .9-2.6 .8 2.6 .8-2.6 .8 2.6 .8-2.6 .8 2.6 .4-1.3h1.8M190.7 206.7h1.8l.4-1.3 .8 2.6 .9-2.6 .8 2.6 .8-2.6 .8 2.6 .8-2.6 .8 2.6 .4-1.3h1.8"/>
</g>
<path d="M71.3 10.8l144.8-.3v115.4a.76 .76 0 0 1 .7 .7 .76 .76 0 0 1-.7 .8v2.3a.76 .76 0 0 1 .7 .7 .76 .76 0 0 1-.7 .8v2.3a.76 .76 0 0 1 .7 .7 .76 .76 0 0 1-.7 .8v2.3a.76 .76 0 0 1 .7 .8 .76 .76 0 0 1-.7 .8v48h-1.8a.76 .76 0 0 0-.8-.8 .76 .76 0 0 0-.7 .8h-3.6a.76 .76 0 0 0-.7-.8 .76 .76 0 0 0-.8 .8h-1a.76 .76 0 0 0-.8-.8 .76 .76 0 0 0-.7 .8h-1.1a.76 .76 0 0 0-.7-.8 .76 .76 0 0 0-.8 .8h-13.7a.76 .76 0 0 0-.7-.8 .76 .76 0 0 0-.8 .8h-9.9a.76 .76 0 0 0-.8-.8 .76 .76 0 0 0-.7 .8h-4.8a.76 .76 0 0 0-.8-.8 .76 .76 0 0 0-.8 .8h-8.6a.76 .76 0 0 0-.8-.8 .76 .76 0 0 0-.7 .8h-3.6a.76 .76 0 0 0-.7-.8 .76 .76 0 0 0-.8 .8h-9.9a.76 .76 0 0 0-.7-.8 .76 .76 0 0 0-.8 .8h-4.8a.76 .76 0 0 0-.8-.8 .76 .76 0 0 0-.8 .8h-8.6a.76 .76 0 0 0-.7-.8 .76 .76 0 0 0-.8 .8h-2.3a.76 .76 0 0 0-.7-.8 .76 .76 0 0 0-.8 .8h-12.4a.76 .76 0 0 0-.8-.8 .76 .76 0 0 0-.8 .8h-1.7M169.1 10.5v4.3a.76 .76 0 0 1 .8 .8 .76 .76 0 0 1-.8 .8v36.5a.76 .76 0 0 1 .8 .8 .76 .76 0 0 1-.8 .7v1a.76 .76 0 0 1 .8 .8 .76 .76 0 0 1-.8 .8v19.4M113.3 186.9v6.3" fill="none" stroke="#f00" stroke-width=".25"/>
<path d="M107 34.6h-33v21.6h-36.1v63.1M119.6 32.1h-11.9a.76 .76 0 0 0-.7-.7 .76 .76 0 0 0-.8 .7h-34.8v21.6h-35.2a.76 .76 0 0 0-.8-.8 .76 .76 0 0 0-.8 .8h-1.7v50a.76 .76 0 0 1 .7 .7 .76 .76 0 0 1-.7 .8v14.1M132.3 30.8h-11.9a.76 .76 0 0 0-.8-.7 .76 .76 0 0 0-.7 .7h-11.2a.76 .76 0 0 0-.7-.7 .76 .76 0 0 0-.8 .7h-37.3v20.3h-33.5v68.2M142.5 29.6h-9.4a.76 .76 0 0 0-.8-.8 .76 .76 0 0 0-.7 .8h-11.2a.76 .76 0 0 0-.8-.8 .76 .76 0 0 0-.7 .8h-11.2a.76 .76 0 0 0-.7-.8 .76 .76 0 0 0-.8 .8h-39.8v19h-35.3a.76 .76 0 0 0-.8-.7 .76 .76 0 0 0-.7 .7h-1.8v52.5a.76 .76 0 0 1 .7 .8 .76 .76 0 0 1-.7 .7v1.1a.76 .76 0 0 1 .7 .7 .76 .76 0 0 1-.7 .8v14.1M155.2 27h-91.4v19.1h-33.5v55a.76 .76 0 0 1 .8 .8 .76 .76 0 0 1-.8 .7v1.1a.76 .76 0 0 1 .8 .7 .76 .76 0 0 1-.8 .8v14.1M107 48.6v4.3a.76 .76 0 0 1 .7 .8 .76 .76 0 0 1-.7 .7v1a.76 .76 0 0 1 .7 .8 .76 .76 0 0 1-.7 .8v36.5a.76 .76 0 0 1 .7 .8 .76 .76 0 0 1-.7 .7v1a.76 .76 0 0 1 .7 .8 .76 .76 0 0 1-.7 .8v6.2h15.2M119.6 46.1v1.7a.76 .76 0 0 1 .8 .8 .76 .76 0 0 1-.8 .8v3.5a.76 .76 0 0 1 .8 .8 .76 .76 0 0 1-.8 .7v1a.76 .76 0 0 1 .8 .8 .76 .76 0 0 1-.8 .8v17h6.4v2.4" fill="none" stroke="#ffd966" stroke-width=".25"/>
<path d="M155.2 38.4v9.4a.76 .76 0 0 1 .7 .8 .76 .76 0 0 1-.7 .8v3.5a.76 .76 0 0 1 .7 .8 .76 .76 0 0 1-.7 .7v1a.76 .76 0 0 1 .7 .8 .76 .76 0 0 1-.7 .8v19.4M132.3 43.5v2.6h1.3v1.7a.76 .76 0 0 1 .7 .8 .76 .76 0 0 1-.7 .8v3.5a.76 .76 0 0 1 .7 .8 .76 .76 0 0 1-.7 .7v1a.76 .76 0 0 1 .7 .8 .76 .76 0 0 1-.7 .8v19.4M142.5 41h5.1v6.8a.76 .76 0 0 1 .7 .8 .76 .76 0 0 1-.7 .8v3.5a.76 .76 0 0 1 .7 .8 .76 .76 0 0 1-.7 .7v1a.76 .76 0 0 1 .7 .8 .76 .76 0 0 1-.7 .8v19.4" fill="none" stroke="#900" stroke-width=".25"/>
<path d="M190.7 196.8h-2.5v9.9h2.5" fill="none" stroke="#f93" stroke-width=".25"/>
<path d="M119.6 130.6h2.6" fill="none" stroke="#504030" stroke-width=".25"/>
<g font-size="3">
<text x="62.2" y="11.9">+3.3V</text>
<text x="5.8" y="17.5">GND</text>
<text x="8.7" y="12.9">J4</text>
<text x="62.3" y="16.7">GND</text>
<text x="5.8" y="21.3">5V</text>
<text x="17.2" y="23.6">(Arduino Power)</text>
<text x="19.4" y="20">Power Board</text>
<text x="108.6" y="23.1">33k</text>
<text x="121.3" y="23.1">33k</text>
<text x="134" y="23.1">33k</text>
<text x="144.1" y="23.1">33k</text>
<text x="156.8" y="23.1">33k</text>
<text x="5.8" y="28.9">3.3V</text>
<text x="5.8" y="25.1">GND</text>
<text x="39.4" y="29.4">24V</text>
<text x="5.8" y="32.7">GND</text>
<text x="156.8" y="34.5">100k</text>
<text x="5.8" y="36.5">9V</text>
<text x="38.7" y="38.3">GND</text>
<text x="134" y="39.6">100k</text>
<text x="144.1" y="37">100k</text>
<text x="108.6" y="44.7">100k</text>
<text x="121.3" y="42.1">100k</text>
<text x="242.4" y="65">24V Supply</text>
<text x="127.3" y="82.3" transform="rotate(-90 127.3 82.3)">9VA</text>
<text x="134.9" y="82.3" transform="rotate(-90 134.9 82.3)">5VA</text>
<text x="148.8" y="82.3" transform="rotate(-90 148.8 82.3)">5VA</text>
<text x="156.4" y="82.7" transform="rotate(-90 156.4 82.7)">5VD</text>
<text x="160.2" y="83.5" transform="rotate(-90 160.2 83.5)">GND</text>
<text x="174.2" y="82.7" transform="rotate(-90 174.2 82.7)">SCL</text>
<text x="178" y="83" transform="rotate(-90 178 83)">SDA</text>
<text x="129.2" y="89.8">J5</text>
<text x="131.1" y="85.6" transform="rotate(-90 131.1 85.6)">AGND</text>
<text x="138.7" y="85.6" transform="rotate(-90 138.7 85.6)">AGND</text>
<text x="152.1" y="89.8">J4</text>
<text x="152.6" y="85.6" transform="rotate(-90 152.6 85.6)">AGND</text>
<text x="170.4" y="84.2" transform="rotate(-90 170.4 84.2)">3V3A</text>
<text x="173.6" y="89.8">J2</text>
<text x="181.8" y="85.6" transform="rotate(-90 181.8 85.6)">AGND</text>
<text x="125.3" y="93.4">Preamp</text>
<text x="146.5" y="93.4">Controller</text>
<text x="122.6" y="101.2">AGND</text>
<text x="149.2" y="97.9">12V</text>
<text x="149.2" y="101.8">GND</text>
<text x="159.5" y="100">J10</text>
<text x="122.6" y="105.1">9VA</text>
<text x="132.8" y="103.3">J8</text>
<text x="145" y="107.6">Power Board</text>
<text x="32.4" y="109.6">Arduino Due</text>
<text x="122.6" y="112.7">3V3A</text>
<text x="146.4" y="111.1">Under Test</text>
<text x="122.6" y="116.5">D1</text>
<text x="122.6" y="120.3">T1</text>
<text x="122.6" y="124.1">PWM</text>
<text x="132.8" y="125.9">J9</text>
<text x="229.3" y="125.9">+V</text>
<text x="239.8" y="125.9">-V</text>
<text x="255.7" y="125.9">GND</text>
<text x="265.6" y="125.9">N</text>
<text x="270.9" y="125.9">L</text>
<text x="122.8" y="127.9">12V</text>
<text x="122.8" y="131.7">T2</text>
<text x="154.6" y="129.4">J3</text>
<text x="178.2" y="131.7">GND</text>
<text x="179.1" y="127.9">HV1</text>
<text x="122.6" y="135.5">D2</text>
<text x="172.4" y="133.5">J1</text>
<text x="179.1" y="135.5">HV2</text>
<text x="122.6" y="139.3">GND</text>
<text x="152.6" y="139.4" transform="rotate(-90 152.6 139.4)">3V3A</text>
<text x="156.4" y="139.4" transform="rotate(-90 156.4 139.4)">SCL</text>
<text x="160.2" y="139.4" transform="rotate(-90 160.2 139.4)">SDA</text>
<text x="164.1" y="139.4" transform="rotate(-90 164.1 139.4)">AGND</text>
<text x="178.2" y="139.3">GND</text>
<text x="261.3" y="164.7">120VAC</text>
<text x="97.7" y="188">+3.3V</text>
<text x="145.4" y="194.4">100k</text>
<text x="161.9" y="194.4">100k</text>
<text x="178.4" y="194.4">100k</text>
<text x="22.4" y="201.5">LCD Screen</text>
<text x="115.5" y="198.9">10k</text>
<text x="192.9" y="202.5">10k</text>
<text x="145.4" y="205">100k</text>
<text x="161.9" y="205">10k</text>
<text x="178.4" y="205">10k</text>
<text x="98.8" y="214.4">GND</text>
<text x="192.9" y="212.4">10k</text>
</g>
<g font-size="3" fill="#f00">
<text x="118.9" y="120.3">x</text>
<text x="118.6" y="131.7">x</text>
</g>
<g font-size="2.5">
<text x="26.5" y="95.6" transform="rotate(-90 26.5 95.6)">13</text>
<text x="29.3" y="95.6" transform="rotate(-90 29.3 95.6)">12</text>
<text x="31.8" y="95.4" transform="rotate(-90 31.8 95.4)">11</text>
<text x="34.6" y="95.6" transform="rotate(-90 34.6 95.6)">10</text>
<text x="37.4" y="94.2" transform="rotate(-90 37.4 94.2)">9</text>
<text x="40.2" y="94.2" transform="rotate(-90 40.2 94.2)">8</text>
<text x="43" y="94.2" transform="rotate(-90 43 94.2)">7</text>
<text x="45.8" y="94.2" transform="rotate(-90 45.8 94.2)">6</text>
<text x="48.6" y="94.2" transform="rotate(-90 48.6 94.2)">5</text>
<text x="51.4" y="94.2" transform="rotate(-90 51.4 94.2)">4</text>
<text x="54.2" y="94.2" transform="rotate(-90 54.2 94.2)">3</text>
<text x="57" y="94.2" transform="rotate(-90 57 94.2)">2</text>
<text x="59.8" y="94.2" transform="rotate(-90 59.8 94.2)">1</text>
<text x="62.5" y="94.2" transform="rotate(-90 62.5 94.2)">0</text>
<text x="15.4" y="99.1" transform="rotate(-90 15.4 99.1)">SCL1</text>
<text x="18.1" y="99.4" transform="rotate(-90 18.1 99.4)">SDA1</text>
<text x="20.9" y="99.5" transform="rotate(-90 20.9 99.5)">AREF</text>
<text x="23.7" y="98.4" transform="rotate(-90 23.7 98.4)">GND</text>
<text x="71.4" y="98" transform="rotate(-90 71.4 98)">SDA</text>
<text x="74.2" y="97.7" transform="rotate(-90 74.2 97.7)">SCL</text>
<text x="55.8" y="106.8">MISO</text>
<text x="64.9" y="106.8">+5</text>
<text x="55.5" y="109.9">SPCK</text>
<text x="56.5" y="112.9">RST</text>
<text x="63.1" y="109.9">MOSI</text>
<text x="63.5" y="112.9">GND</text>
<text x="5.8" y="116.7">7-12V</text>
<text x="5.8" y="119.5">GND</text>
<text x="20.2" y="123.7" transform="rotate(-90 20.2 123.7)">3.3V</text>
<text x="23" y="123.7" transform="rotate(-90 23 123.7)">GND</text>
<text x="28.8" y="123.7" transform="rotate(-90 28.8 123.7)">A0</text>
<text x="31.3" y="123.7" transform="rotate(-90 31.3 123.7)">A1</text>
<text x="33.9" y="123.7" transform="rotate(-90 33.9 123.7)">A2</text>
<text x="36.4" y="123.7" transform="rotate(-90 36.4 123.7)">A3</text>
<text x="39" y="123.7" transform="rotate(-90 39 123.7)">A4</text>
<text x="41.5" y="123.7" transform="rotate(-90 41.5 123.7)">A5</text>
<text x="44" y="123.7" transform="rotate(-90 44 123.7)">A6</text>
<text x="46.6" y="123.7" transform="rotate(-90 46.6 123.7)">A7</text>
<text x="49.1" y="123.7" transform="rotate(-90 49.1 123.7)">A8</text>
<text x="51.6" y="123.7" transform="rotate(-90 51.6 123.7)">A9</text>
<text x="54.2" y="123.7" transform="rotate(-90 54.2 123.7)">A10</text>
<text x="56.7" y="123.7" transform="rotate(-90 56.7 123.7)">A11</text>
<text x="49.9" y="190.8">GND</text>
<text x="50.2" y="188">VCC</text>
<text x="47.1" y="196.4">RESET</text>
<text x="52" y="193.6">CS</text>
<text x="49.1" y="202">MOSI</text>
<text x="51.2" y="199.2">D/C</text>
<text x="50.4" y="204.8">SCK</text>
<text x="50.6" y="207.6">LED</text>
<text x="49.1" y="210.4">MISO</text>
</g>
</svg>
